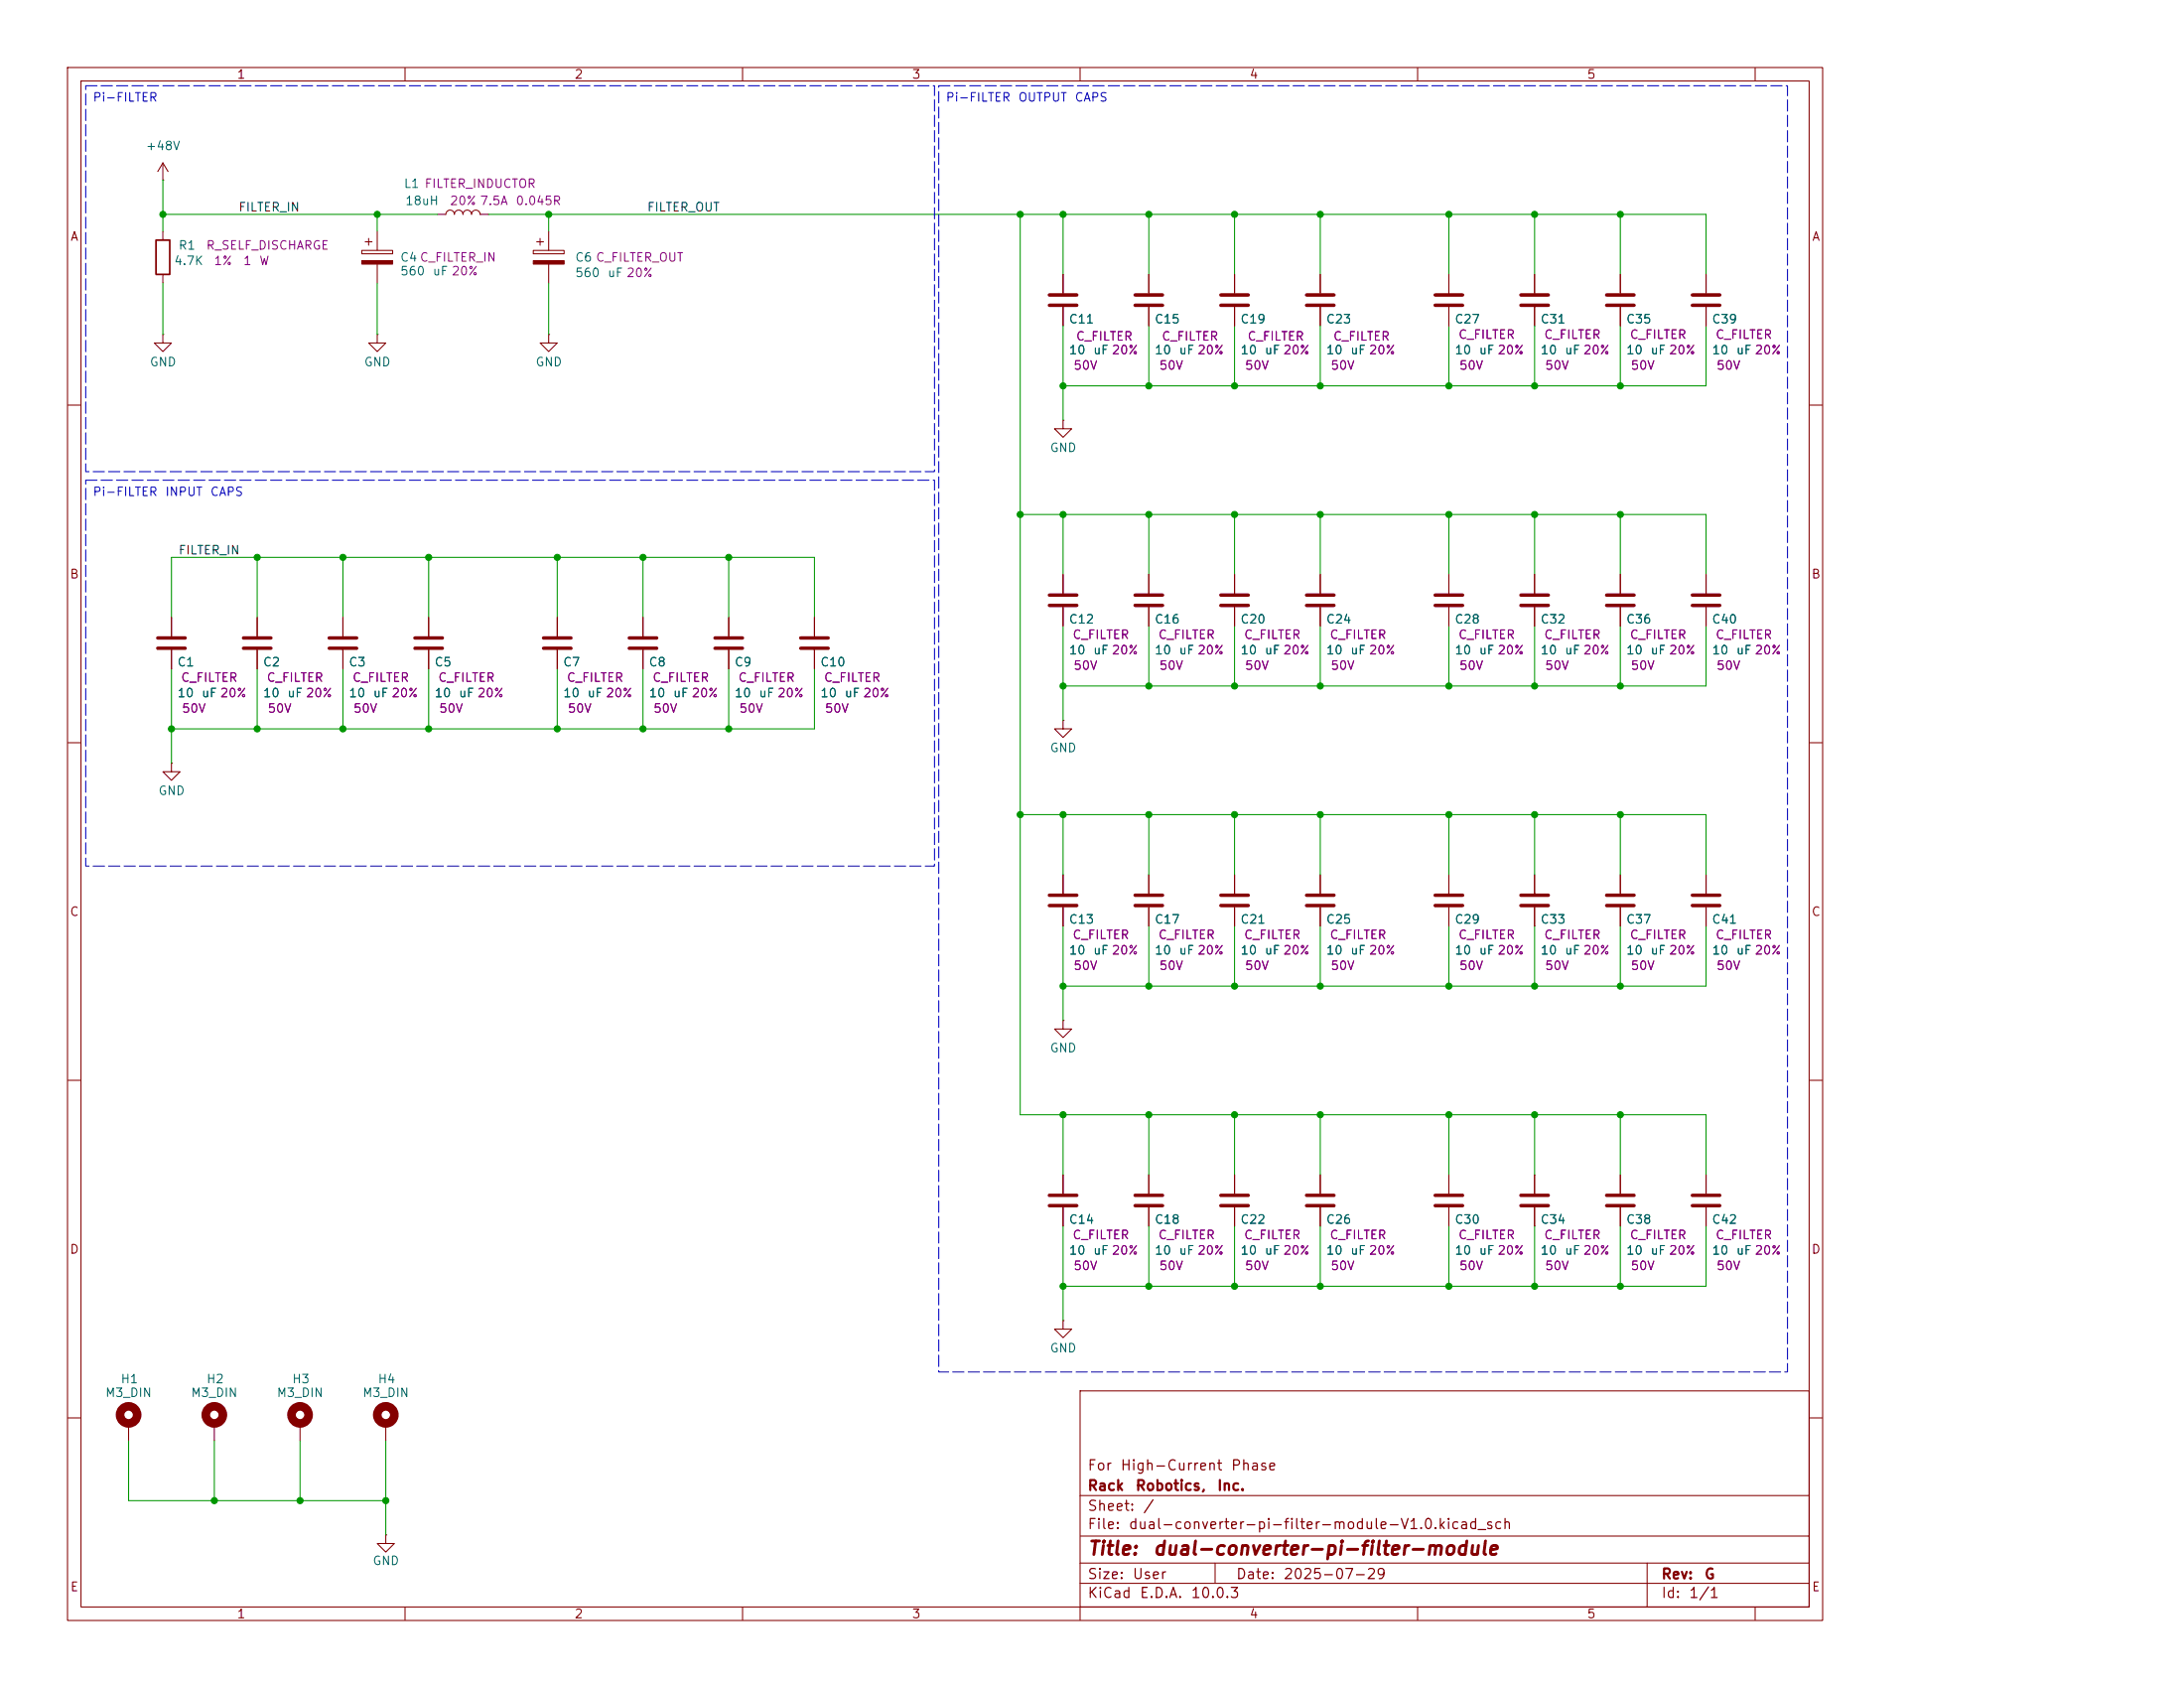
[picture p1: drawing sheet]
<svg xmlns="http://www.w3.org/2000/svg" width="279mm" height="216mm" viewBox="0 0 279 216" stroke-linecap="round" stroke-linejoin="round" font-family="sans-serif">
<g fill="none" stroke="#840000" stroke-width=".13">
<path d="M8.6 8.6h224.6v198.7h-224.6zM10.4 10.4h221v195.1h-221zM51.8 8.6v1.8M95 8.6v1.8M138.2 8.6v1.8M181.4 8.6v1.8M224.5 8.6v1.8M20.8 23h.1M20.8 20.8v2.2M20.8 29.6v1.1M20.8 35.1v1.1M20.8 20.8l-.6 1.1"/>
<path d="M20.8 20.8l.7 1.1M46.3 32h3.9v.5h-3.9zM46.7 30.9h.9M47.2 30.5v.9M48.3 29.6v2.4M48.3 33.8v2.4M55.9 27.4h1.1a.55 .55 0 0 1 .6-.5 .55 .55 0 0 1 .5 .5 .55 .55 0 0 1 .6-.5 .55 .55 0 0 1 .5 .5 .55 .55 0 0 1 .6-.5 .55 .55 0 0 1 .5 .5 .55 .55 0 0 1 .6-.5 .55 .55 0 0 1 .5 .5h1.1M68.2 32h4v.5h-4zM68.7 30.9h.8M69.1 30.5v.9M70.2 29.6v2.4M70.2 33.8v2.4"/>
<path d="M136 35.1v2.4M136 39.3v2.4M147 35.1v2.4M147 39.3v2.4M157.9 35.1v2.4M157.9 39.3v2.4M168.9 35.1v2.4M168.9 39.3v2.4M185.4 35.1v2.4M185.4 39.3v2.4M196.3 35.1v2.4M196.3 39.3v2.4"/>
<path d="M207.3 35.1v2.4M207.3 39.3v2.4M218.3 35.1v2.4M218.3 39.3v2.4M8.6 51.8h1.8M20.8 42.8v1.1h1.1l-1.1 1.1-1.1-1.1h1.1M20.8 42.8h.1M48.3 42.8v1.1h1.1l-1.1 1.1-1.1-1.1h1.1M48.3 42.8h.1M70.2 42.8v1.1h1.1l-1.1 1.1-1.1-1.1h1.1M70.2 42.8h.1M136 53.7v1.1h1.1l-1.1 1.1-1.1-1.1h1.1"/>
<path d="M136 53.7h.1M231.4 51.8h1.8M21.9 79v2.4M32.9 79v2.4M43.9 79v2.4M54.8 79v2.4M71.3 79v2.4M82.3 79v2.4M93.2 79v2.4M104.2 79v2.4M136 73.5v2.4M136 77.7v2.4"/>
<path d="M147 73.5v2.4M147 77.7v2.4M157.9 73.5v2.4M157.9 77.7v2.4M168.9 73.5v2.4M168.9 77.7v2.4M185.4 73.5v2.4M185.4 77.7v2.4M196.3 73.5v2.4M196.3 77.7v2.4M207.3 73.5v2.4M207.3 77.7v2.4"/>
<path d="M218.3 73.5v2.4M218.3 77.7v2.4M8.6 95h1.8M21.9 97.6v1.1h1.1l-1.1 1.1-1.1-1.1h1.1M21.9 97.6h.1M21.9 83.1v2.4M32.9 83.1v2.4M43.9 83.1v2.4M54.8 83.1v2.4M71.3 83.1v2.4M82.3 83.1v2.4M93.2 83.1v2.4"/>
<path d="M104.2 83.1v2.4M136 92.1v1.1h1.1l-1.1 1.1-1.1-1.1h1.1M136 92.1h.1M231.4 95h1.8M136 111.9v2.4M136 116v2.5M147 111.9v2.4M147 116v2.5M157.9 111.9v2.4M157.9 116v2.5M168.9 111.9v2.4M168.9 116v2.5"/>
<path d="M185.4 111.9v2.4M185.4 116v2.5M196.3 111.9v2.4M196.3 116v2.5M207.3 111.9v2.4M207.3 116v2.5M218.3 111.9v2.4M218.3 116v2.5M8.6 138.2h1.8M136 130.5v1.1h1.1l-1.1 1.1-1.1-1.1h1.1M136 130.5h.1M231.4 138.2h1.8"/>
<path d="M136 150.3v2.4M136 154.4v2.4M147 150.3v2.4M147 154.4v2.4M157.9 150.3v2.4M157.9 154.4v2.4M168.9 150.3v2.4M168.9 154.4v2.4M185.4 150.3v2.4M185.4 154.4v2.4M196.3 150.3v2.4M196.3 154.4v2.4"/>
<path d="M207.3 150.3v2.4M207.3 154.4v2.4M218.3 150.3v2.4M218.3 154.4v2.4M136 168.9v1.1h1.1l-1.1 1.1-1.1-1.1h1.1M136 168.9h.1M138.2 177.9h93.2v27.6h-93.2zM8.6 181.4h1.8M16.5 182.1v2.2M27.4 182.1v2.2M38.4 182.1v2.2M49.4 196.3v1.1h1.1l-1.1 1.1-1.1-1.1h1.1"/>
<path d="M49.4 196.3h.1M49.4 182.1v2.2M138.2 199.9h93.2M138.2 196.5h93.2M138.2 191.3h93.2M155.4 199.9v2.6M210.7 199.9v5.6M231.4 181.4h1.8M51.8 205.5v1.8M95 205.5v1.8M138.2 205.5v1.8M138.2 202.5h93.2"/>
<path d="M181.4 205.5v1.8M224.5 205.5v1.8"/>
</g>
<g fill="#840000" stroke="#840000" stroke-width=".13">
<path d="M68.2 33.3h4v.5h-4z"/>
<path d="M46.3 33.3h3.9v.5h-3.9z"/>
</g>
<g fill="none" stroke="#840000" stroke-width=".44">
<path d="M134.2 37.7h3.6M134.2 39h3.6M145.2 37.7h3.5M145.2 39h3.5M156.2 37.7h3.5M156.2 39h3.5M167.1 37.7h3.6M167.1 39h3.6M183.6 37.7h3.5M183.6 39h3.5M194.6 37.7h3.5M194.6 39h3.5"/>
<path d="M205.5 37.7h3.5M205.5 39h3.5M216.5 37.7h3.5M216.5 39h3.5M134.2 76.1h3.6M134.2 77.4h3.6M145.2 76.1h3.5M145.2 77.4h3.5M156.2 76.1h3.5M156.2 77.4h3.5M167.1 76.1h3.6M167.1 77.4h3.6"/>
<path d="M183.6 76.1h3.5M183.6 77.4h3.5M194.6 76.1h3.5M194.6 77.4h3.5M205.5 76.1h3.5M205.5 77.4h3.5M216.5 76.1h3.5M216.5 77.4h3.5M20.2 81.6h3.5M20.2 82.9h3.5M31.1 81.6h3.6M31.1 82.9h3.6"/>
<path d="M42.1 81.6h3.5M42.1 82.9h3.5M53.1 81.6h3.5M53.1 82.9h3.5M69.5 81.6h3.5M69.5 82.9h3.5M80.5 81.6h3.5M80.5 82.9h3.5M91.5 81.6h3.5M91.5 82.9h3.5M102.4 81.6h3.5M102.4 82.9h3.5"/>
<path d="M134.2 114.5h3.6M134.2 115.8h3.6M145.2 114.5h3.5M145.2 115.8h3.5M156.2 114.5h3.5M156.2 115.8h3.5M167.1 114.5h3.6M167.1 115.8h3.6M183.6 114.5h3.5M183.6 115.8h3.5M194.6 114.5h3.5M194.6 115.8h3.5"/>
<path d="M205.5 114.5h3.5M205.5 115.8h3.5M216.5 114.5h3.5M216.5 115.8h3.5M134.2 152.9h3.6M134.2 154.2h3.6M145.2 152.9h3.5M145.2 154.2h3.5M156.2 152.9h3.5M156.2 154.2h3.5M167.1 152.9h3.6M167.1 154.2h3.6"/>
<path d="M183.6 152.9h3.5M183.6 154.2h3.5M194.6 152.9h3.5M194.6 154.2h3.5M205.5 152.9h3.5M205.5 154.2h3.5M216.5 152.9h3.5M216.5 154.2h3.5"/>
</g>
<path d="M20 30.7h1.7v4.4h-1.7z" fill="none" stroke="#840000" stroke-width=".22"/>
<g fill="none" stroke="#840000" stroke-width="1.1">
<circle cx="16.5" cy="181" r="1.1"/>
<circle cx="27.4" cy="181" r="1.1"/>
<circle cx="38.4" cy="181" r="1.1"/>
<circle cx="49.4" cy="181" r="1.1"/>
</g>
<g fill="none" stroke="#009600" stroke-width=".13">
<path d="M20.8 27.4h35.1M20.8 23v6.6M20.8 36.2v6.6M48.3 27.4v2.2M48.3 36.2v6.6M62.5 27.4h155.8v7.7M70.2 27.4v2.2M70.2 36.2v6.6M130.5 27.4v115.2h87.8v7.7M136 27.4v7.7M147 27.4v7.7M157.9 27.4v7.7"/>
<path d="M168.9 27.4v7.7M185.4 27.4v7.7M196.3 27.4v7.7M207.3 27.4v7.7M136 41.7v12M147 41.7v7.7M157.9 41.7v7.7M168.9 41.7v7.7M185.4 41.7v7.7M196.3 41.7v7.7M207.3 41.7v7.7M218.3 41.7v7.7h-82.3"/>
<path d="M21.9 79v-7.7h82.3v7.7M32.9 71.3v7.7M43.9 71.3v7.7M54.8 71.3v7.7M71.3 71.3v7.7M82.3 71.3v7.7M93.2 71.3v7.7M130.5 65.8h87.8v7.7M136 65.8v7.7M147 65.8v7.7M157.9 65.8v7.7M168.9 65.8v7.7"/>
<path d="M185.4 65.8v7.7M196.3 65.8v7.7M207.3 65.8v7.7M21.9 85.5v12.1M32.9 85.5v7.7M43.9 85.5v7.7M54.8 85.5v7.7M71.3 85.5v7.7M82.3 85.5v7.7M93.2 85.5v7.7M104.2 85.5v7.7h-82.3M136 80.1v12"/>
<path d="M147 80.1v7.6M157.9 80.1v7.6M168.9 80.1v7.6M185.4 80.1v7.6M196.3 80.1v7.6M207.3 80.1v7.6M218.3 80.1v7.6h-82.3M130.5 104.2h87.8v7.7M136 104.2v7.7M136 118.5v12M147 104.2v7.7M147 118.5v7.6"/>
<path d="M157.9 104.2v7.7M157.9 118.5v7.6M168.9 104.2v7.7M168.9 118.5v7.6M185.4 104.2v7.7M185.4 118.5v7.6M196.3 104.2v7.7M196.3 118.5v7.6M207.3 104.2v7.7M207.3 118.5v7.6M218.3 118.5v7.6h-82.3M136 142.6v7.7"/>
<path d="M136 156.8v12.1M147 142.6v7.7M147 156.8v7.7M157.9 142.6v7.7M157.9 156.8v7.7M168.9 142.6v7.7M168.9 156.8v7.7M185.4 142.6v7.7M185.4 156.8v7.7M196.3 142.6v7.7M196.3 156.8v7.7M207.3 142.6v7.7"/>
<path d="M207.3 156.8v7.7M218.3 156.8v7.7h-82.3M16.5 184.3v7.6h32.9M27.4 184.3v7.6M38.4 184.3v7.6M49.4 184.3v12"/>
</g>
<path d="M11 11h108.5v49.3h-108.5zM120.1 11h108.6v164.5h-108.6zM11 61.4h108.5v49.4h-108.5z" fill="none" stroke="#0000c2" stroke-width=".13" stroke-dasharray="1.4 .5"/>
<g fill="#009600" stroke="#009600" stroke-width=".13">
<circle cx="21.9" cy="93.2" r=".39"/>
<circle cx="43.9" cy="71.3" r=".39"/>
<circle cx="20.8" cy="27.4" r=".39"/>
<circle cx="32.9" cy="71.3" r=".39"/>
<circle cx="48.3" cy="27.4" r=".39"/>
<circle cx="70.2" cy="27.4" r=".39"/>
<circle cx="136" cy="142.6" r=".39"/>
<circle cx="157.9" cy="142.6" r=".39"/>
<circle cx="147" cy="142.6" r=".39"/>
<circle cx="157.9" cy="164.5" r=".39"/>
<circle cx="185.4" cy="142.6" r=".39"/>
<circle cx="185.4" cy="164.5" r=".39"/>
<circle cx="27.4" cy="191.9" r=".39"/>
<circle cx="43.9" cy="93.2" r=".39"/>
<circle cx="32.9" cy="93.2" r=".39"/>
<circle cx="93.2" cy="71.3" r=".39"/>
<circle cx="93.2" cy="93.2" r=".39"/>
<circle cx="38.4" cy="191.9" r=".39"/>
<circle cx="49.4" cy="191.9" r=".39"/>
<circle cx="147" cy="65.8" r=".39"/>
<circle cx="157.9" cy="65.8" r=".39"/>
<circle cx="54.8" cy="71.3" r=".39"/>
<circle cx="71.3" cy="71.3" r=".39"/>
<circle cx="82.3" cy="71.3" r=".39"/>
<circle cx="82.3" cy="93.2" r=".39"/>
<circle cx="54.8" cy="93.2" r=".39"/>
<circle cx="71.3" cy="93.2" r=".39"/>
<circle cx="168.9" cy="104.2" r=".39"/>
<circle cx="196.3" cy="104.2" r=".39"/>
<circle cx="185.4" cy="126.1" r=".39"/>
<circle cx="168.9" cy="126.1" r=".39"/>
<circle cx="185.4" cy="104.2" r=".39"/>
<circle cx="207.3" cy="104.2" r=".39"/>
<circle cx="147" cy="104.2" r=".39"/>
<circle cx="147" cy="126.1" r=".39"/>
<circle cx="157.9" cy="104.2" r=".39"/>
<circle cx="136" cy="104.2" r=".39"/>
<circle cx="136" cy="126.1" r=".39"/>
<circle cx="157.9" cy="126.1" r=".39"/>
<circle cx="168.9" cy="65.8" r=".39"/>
<circle cx="207.3" cy="87.7" r=".39"/>
<circle cx="196.3" cy="87.7" r=".39"/>
<circle cx="168.9" cy="87.7" r=".39"/>
<circle cx="207.3" cy="65.8" r=".39"/>
<circle cx="185.4" cy="87.7" r=".39"/>
<circle cx="196.3" cy="65.8" r=".39"/>
<circle cx="185.4" cy="65.8" r=".39"/>
<circle cx="168.9" cy="49.4" r=".39"/>
<circle cx="136" cy="49.4" r=".39"/>
<circle cx="157.9" cy="49.4" r=".39"/>
<circle cx="168.9" cy="27.4" r=".39"/>
<circle cx="147" cy="49.4" r=".39"/>
<circle cx="147" cy="27.4" r=".39"/>
<circle cx="157.9" cy="27.4" r=".39"/>
<circle cx="136" cy="87.7" r=".39"/>
<circle cx="130.5" cy="27.4" r=".39"/>
<circle cx="130.5" cy="65.8" r=".39"/>
<circle cx="136" cy="65.8" r=".39"/>
<circle cx="136" cy="27.4" r=".39"/>
<circle cx="207.3" cy="49.4" r=".39"/>
<circle cx="196.3" cy="27.4" r=".39"/>
<circle cx="185.4" cy="27.4" r=".39"/>
<circle cx="185.4" cy="49.4" r=".39"/>
<circle cx="196.3" cy="49.4" r=".39"/>
<circle cx="207.3" cy="27.4" r=".39"/>
<circle cx="136" cy="164.5" r=".39"/>
<circle cx="147" cy="164.5" r=".39"/>
<circle cx="130.5" cy="104.2" r=".39"/>
<circle cx="157.9" cy="87.7" r=".39"/>
<circle cx="147" cy="87.7" r=".39"/>
<circle cx="196.3" cy="126.1" r=".39"/>
<circle cx="196.3" cy="142.6" r=".39"/>
<circle cx="207.3" cy="142.6" r=".39"/>
<circle cx="207.3" cy="164.5" r=".39"/>
<circle cx="207.3" cy="126.1" r=".39"/>
<circle cx="196.3" cy="164.5" r=".39"/>
<circle cx="168.9" cy="142.6" r=".39"/>
<circle cx="168.9" cy="164.5" r=".39"/>
</g>
<g font-size="1.7" fill="#840000">
<text x="139" y="199.3">Title:</text>
<text x="147.4" y="199.3">dual-converter-pi-filter-module</text>
</g>
<g font-size="1.3" fill="#840000">
<text x="139" y="191">Rack</text>
<text x="139" y="188.4">For</text>
<text x="143.2" y="188.4">High-Current</text>
<text x="145.2" y="191">Robotics,</text>
<text x="155.6" y="191">Inc.</text>
<text x="157.4" y="188.4">Phase</text>
<text x="139" y="195.9">File:</text>
<text x="139" y="193.6">Sheet:</text>
<text x="144.3" y="195.9">dual-converter-pi-filter-module-V1.0.kicad_sch</text>
<text x="146.1" y="193.6">/</text>
<text x="139" y="202.3">Size:</text>
<text x="144.8" y="202.3">User</text>
<text x="158" y="202.3">Date:</text>
<text x="164.1" y="202.3">2025-07-29</text>
<text x="212.4" y="202.3">Rev:</text>
<text x="218" y="202.3">G</text>
<text x="139" y="204.7">KiCad</text>
<text x="145.7" y="204.7">E.D.A.</text>
<text x="152.3" y="204.7">10.0.3</text>
<text x="212.4" y="204.7">Id:</text>
<text x="216" y="204.7">1/1</text>
</g>
<g font-size="1.1" fill="#840000">
<text x="30.2" y="10.4">1</text>
<text x="73.4" y="10.4">2</text>
<text x="116.6" y="10.4">3</text>
<text x="159.8" y="10.4">4</text>
<text x="202.9" y="10.4">5</text>
<text x="8.9" y="31.1">A</text>
<text x="231.7" y="31.1">A</text>
<text x="8.9" y="74.3">B</text>
<text x="231.7" y="74.3">B</text>
<text x="8.9" y="117.4">C</text>
<text x="231.7" y="117.4">C</text>
<text x="8.9" y="160.6">D</text>
<text x="231.7" y="160.6">D</text>
<text x="8.9" y="203.8">E</text>
<text x="231.7" y="203.8">E</text>
<text x="30.2" y="207.3">1</text>
<text x="73.4" y="207.3">2</text>
<text x="116.6" y="207.3">3</text>
<text x="159.8" y="207.3">4</text>
<text x="202.9" y="207.3">5</text>
</g>
<g font-size="1.1" fill="#0000c2">
<text x="11.8" y="13.3">Pi-FILTER</text>
<text x="120.9" y="13.3">Pi-FILTER</text>
<text x="130.2" y="13.3">OUTPUT</text>
<text x="137.4" y="13.3">CAPS</text>
<text x="11.8" y="63.7">Pi-FILTER</text>
<text x="21.1" y="63.7">INPUT</text>
<text x="26.8" y="63.7">CAPS</text>
</g>
<g font-size="1.1" fill="#006464">
<text x="18.6" y="19.5">+48V</text>
<text x="51.6" y="24.3">L1 FILTER_INDUCTOR</text>
<text x="51.8" y="26.5">18uH</text>
<text x="22.2" y="34.2">4.7K</text>
<text x="22.8" y="32.2">R1</text>
<text x="51.1" y="33.7">C4 C_FILTER_IN</text>
<text x="51.1" y="35.5">560</text>
<text x="55.3" y="35.5">uF 20%</text>
<text x="73.5" y="33.7">C6 C_FILTER_OUT</text>
<text x="73.5" y="35.7">560</text>
<text x="77.6" y="35.7">uF 20%</text>
<text x="136.7" y="41.6">C11</text>
<text x="147.6" y="41.6">C15</text>
<text x="158.6" y="41.6">C19</text>
<text x="169.6" y="41.6">C23</text>
<text x="186" y="41.6">C27</text>
<text x="197" y="41.6">C31</text>
<text x="208" y="41.6">C35</text>
<text x="218.9" y="41.6">C39</text>
<text x="19.1" y="47.1">GND</text>
<text x="46.5" y="47.1">GND</text>
<text x="68.4" y="47.1">GND</text>
<text x="136.7" y="45.6">10</text>
<text x="139.8" y="45.6">uF 20%</text>
<text x="147.6" y="45.6">10</text>
<text x="150.7" y="45.6">uF 20%</text>
<text x="158.6" y="45.6">10</text>
<text x="161.7" y="45.6">uF 20%</text>
<text x="169.6" y="45.6">10</text>
<text x="172.7" y="45.6">uF 20%</text>
<text x="186" y="45.6">10</text>
<text x="189.1" y="45.6">uF 20%</text>
<text x="197" y="45.6">10</text>
<text x="200.1" y="45.6">uF 20%</text>
<text x="208" y="45.6">10</text>
<text x="211.1" y="45.6">uF 20%</text>
<text x="218.9" y="45.6">10</text>
<text x="222" y="45.6">uF 20%</text>
<text x="134.2" y="58.1">GND</text>
<text x="136.7" y="80">C12</text>
<text x="136.7" y="84">10</text>
<text x="139.8" y="84">uF 20%</text>
<text x="147.6" y="80">C16</text>
<text x="147.6" y="84">10</text>
<text x="150.7" y="84">uF 20%</text>
<text x="158.6" y="80">C20</text>
<text x="158.6" y="84">10</text>
<text x="161.7" y="84">uF 20%</text>
<text x="169.6" y="80">C24</text>
<text x="169.6" y="84">10</text>
<text x="172.7" y="84">uF 20%</text>
<text x="186" y="80">C28</text>
<text x="186" y="84">10</text>
<text x="189.1" y="84">uF 20%</text>
<text x="197" y="80">C32</text>
<text x="197" y="84">10</text>
<text x="200.1" y="84">uF 20%</text>
<text x="208" y="80">C36</text>
<text x="208" y="84">10</text>
<text x="211.1" y="84">uF 20%</text>
<text x="218.9" y="80">C40</text>
<text x="218.9" y="84">10</text>
<text x="222" y="84">uF 20%</text>
<text x="22.6" y="85.5">C1</text>
<text x="22.6" y="89.5">10</text>
<text x="25.7" y="89.5">uF 20%</text>
<text x="33.6" y="85.5">C2</text>
<text x="33.6" y="89.5">10</text>
<text x="36.7" y="89.5">uF 20%</text>
<text x="44.5" y="85.5">C3</text>
<text x="44.5" y="89.5">10</text>
<text x="47.6" y="89.5">uF 20%</text>
<text x="55.5" y="85.5">C5</text>
<text x="55.5" y="89.5">10</text>
<text x="58.6" y="89.5">uF 20%</text>
<text x="72" y="85.5">C7</text>
<text x="72" y="89.5">10</text>
<text x="75.1" y="89.5">uF 20%</text>
<text x="82.9" y="85.5">C8</text>
<text x="82.9" y="89.5">10</text>
<text x="86" y="89.5">uF 20%</text>
<text x="93.9" y="85.5">C9</text>
<text x="93.9" y="89.5">10</text>
<text x="97" y="89.5">uF 20%</text>
<text x="104.9" y="85.5">C10</text>
<text x="104.9" y="89.5">10</text>
<text x="108" y="89.5">uF 20%</text>
<text x="20.2" y="102">GND</text>
<text x="134.2" y="96.5">GND</text>
<text x="136.7" y="118.4">C13</text>
<text x="147.6" y="118.4">C17</text>
<text x="158.6" y="118.4">C21</text>
<text x="169.6" y="118.4">C25</text>
<text x="186" y="118.4">C29</text>
<text x="197" y="118.4">C33</text>
<text x="208" y="118.4">C37</text>
<text x="218.9" y="118.4">C41</text>
<text x="136.7" y="122.4">10</text>
<text x="139.8" y="122.4">uF 20%</text>
<text x="147.6" y="122.4">10</text>
<text x="150.7" y="122.4">uF 20%</text>
<text x="158.6" y="122.4">10</text>
<text x="161.7" y="122.4">uF 20%</text>
<text x="169.6" y="122.4">10</text>
<text x="172.7" y="122.4">uF 20%</text>
<text x="186" y="122.4">10</text>
<text x="189.1" y="122.4">uF 20%</text>
<text x="197" y="122.4">10</text>
<text x="200.1" y="122.4">uF 20%</text>
<text x="208" y="122.4">10</text>
<text x="211.1" y="122.4">uF 20%</text>
<text x="218.9" y="122.4">10</text>
<text x="222" y="122.4">uF 20%</text>
<text x="134.2" y="134.9">GND</text>
<text x="136.7" y="156.8">C14</text>
<text x="136.7" y="160.7">10</text>
<text x="139.8" y="160.7">uF 20%</text>
<text x="147.6" y="156.8">C18</text>
<text x="147.6" y="160.7">10</text>
<text x="150.7" y="160.7">uF 20%</text>
<text x="158.6" y="156.8">C22</text>
<text x="158.6" y="160.7">10</text>
<text x="161.7" y="160.7">uF 20%</text>
<text x="169.6" y="156.8">C26</text>
<text x="169.6" y="160.7">10</text>
<text x="172.7" y="160.7">uF 20%</text>
<text x="186" y="156.8">C30</text>
<text x="186" y="160.7">10</text>
<text x="189.1" y="160.7">uF 20%</text>
<text x="197" y="156.8">C34</text>
<text x="197" y="160.7">10</text>
<text x="200.1" y="160.7">uF 20%</text>
<text x="208" y="156.8">C38</text>
<text x="208" y="160.7">10</text>
<text x="211.1" y="160.7">uF 20%</text>
<text x="218.9" y="156.8">C42</text>
<text x="218.9" y="160.7">10</text>
<text x="222" y="160.7">uF 20%</text>
<text x="134.2" y="173.3">GND</text>
<text x="13.4" y="179">M3_DIN</text>
<text x="15.4" y="177.2">H1</text>
<text x="24.4" y="179">M3_DIN</text>
<text x="26.3" y="177.2">H2</text>
<text x="35.3" y="179">M3_DIN</text>
<text x="37.3" y="177.2">H3</text>
<text x="46.3" y="179">M3_DIN</text>
<text x="48.3" y="177.2">H4</text>
<text x="47.6" y="200.5">GND</text>
</g>
<g font-size="1.1" fill="#0f0f0f">
<text x="30.4" y="27.3">FILTER_IN</text>
<text x="82.7" y="27.3">FILTER_OUT</text>
<text x="22.8" y="71.2">FILTER_IN</text>
</g>
<g font-size="1.1" fill="#840084">
<text x="57.5" y="26.5">20% 7.5A</text>
<text x="65.9" y="26.5">0.045R</text>
<text x="26.3" y="32.2">R_SELF_DISCHARGE</text>
<text x="27.3" y="34.2">1%</text>
<text x="31" y="34.2">1</text>
<text x="33.1" y="34.2">W</text>
<text x="137.2" y="47.6">50V</text>
<text x="137.6" y="43.8">C_FILTER</text>
<text x="148.2" y="47.6">50V</text>
<text x="148.5" y="43.8">C_FILTER</text>
<text x="159.2" y="47.6">50V</text>
<text x="159.5" y="43.8">C_FILTER</text>
<text x="170.2" y="47.6">50V</text>
<text x="170.5" y="43.8">C_FILTER</text>
<text x="186.5" y="43.6">C_FILTER</text>
<text x="186.6" y="47.6">50V</text>
<text x="197.5" y="43.6">C_FILTER</text>
<text x="197.6" y="47.6">50V</text>
<text x="208.4" y="43.6">C_FILTER</text>
<text x="208.5" y="47.6">50V</text>
<text x="219.4" y="43.6">C_FILTER</text>
<text x="219.5" y="47.6">50V</text>
<text x="137.1" y="82">C_FILTER</text>
<text x="148.1" y="82">C_FILTER</text>
<text x="159.1" y="82">C_FILTER</text>
<text x="170" y="82">C_FILTER</text>
<text x="186.5" y="82">C_FILTER</text>
<text x="197.5" y="82">C_FILTER</text>
<text x="208.4" y="82">C_FILTER</text>
<text x="219.4" y="82">C_FILTER</text>
<text x="23.1" y="87.5">C_FILTER</text>
<text x="34" y="87.5">C_FILTER</text>
<text x="45" y="87.5">C_FILTER</text>
<text x="56" y="87.5">C_FILTER</text>
<text x="72.4" y="87.5">C_FILTER</text>
<text x="83.4" y="87.5">C_FILTER</text>
<text x="94.4" y="87.5">C_FILTER</text>
<text x="105.3" y="87.5">C_FILTER</text>
<text x="137.2" y="85.9">50V</text>
<text x="148.2" y="85.9">50V</text>
<text x="159.2" y="85.9">50V</text>
<text x="170.2" y="85.9">50V</text>
<text x="186.6" y="85.9">50V</text>
<text x="197.6" y="85.9">50V</text>
<text x="208.5" y="85.9">50V</text>
<text x="219.5" y="85.9">50V</text>
<text x="23.2" y="91.4">50V</text>
<text x="34.2" y="91.4">50V</text>
<text x="45.1" y="91.4">50V</text>
<text x="56.1" y="91.4">50V</text>
<text x="72.5" y="91.4">50V</text>
<text x="83.5" y="91.4">50V</text>
<text x="94.5" y="91.4">50V</text>
<text x="105.4" y="91.4">50V</text>
<text x="137.1" y="120.4">C_FILTER</text>
<text x="137.2" y="124.3">50V</text>
<text x="148.1" y="120.4">C_FILTER</text>
<text x="148.2" y="124.3">50V</text>
<text x="159.1" y="120.4">C_FILTER</text>
<text x="159.2" y="124.3">50V</text>
<text x="170" y="120.4">C_FILTER</text>
<text x="170.2" y="124.3">50V</text>
<text x="186.5" y="120.4">C_FILTER</text>
<text x="186.6" y="124.3">50V</text>
<text x="197.5" y="120.4">C_FILTER</text>
<text x="197.6" y="124.3">50V</text>
<text x="208.4" y="120.4">C_FILTER</text>
<text x="208.5" y="124.3">50V</text>
<text x="219.4" y="120.4">C_FILTER</text>
<text x="219.5" y="124.3">50V</text>
<text x="137.1" y="158.8">C_FILTER</text>
<text x="148.1" y="158.8">C_FILTER</text>
<text x="159.1" y="158.8">C_FILTER</text>
<text x="170" y="158.8">C_FILTER</text>
<text x="186.5" y="158.8">C_FILTER</text>
<text x="197.5" y="158.8">C_FILTER</text>
<text x="208.4" y="158.8">C_FILTER</text>
<text x="219.4" y="158.8">C_FILTER</text>
<text x="137.2" y="162.7">50V</text>
<text x="148.2" y="162.7">50V</text>
<text x="159.2" y="162.7">50V</text>
<text x="170.2" y="162.7">50V</text>
<text x="186.6" y="162.7">50V</text>
<text x="197.6" y="162.7">50V</text>
<text x="208.5" y="162.7">50V</text>
<text x="219.5" y="162.7">50V</text>
</g>
</svg>
